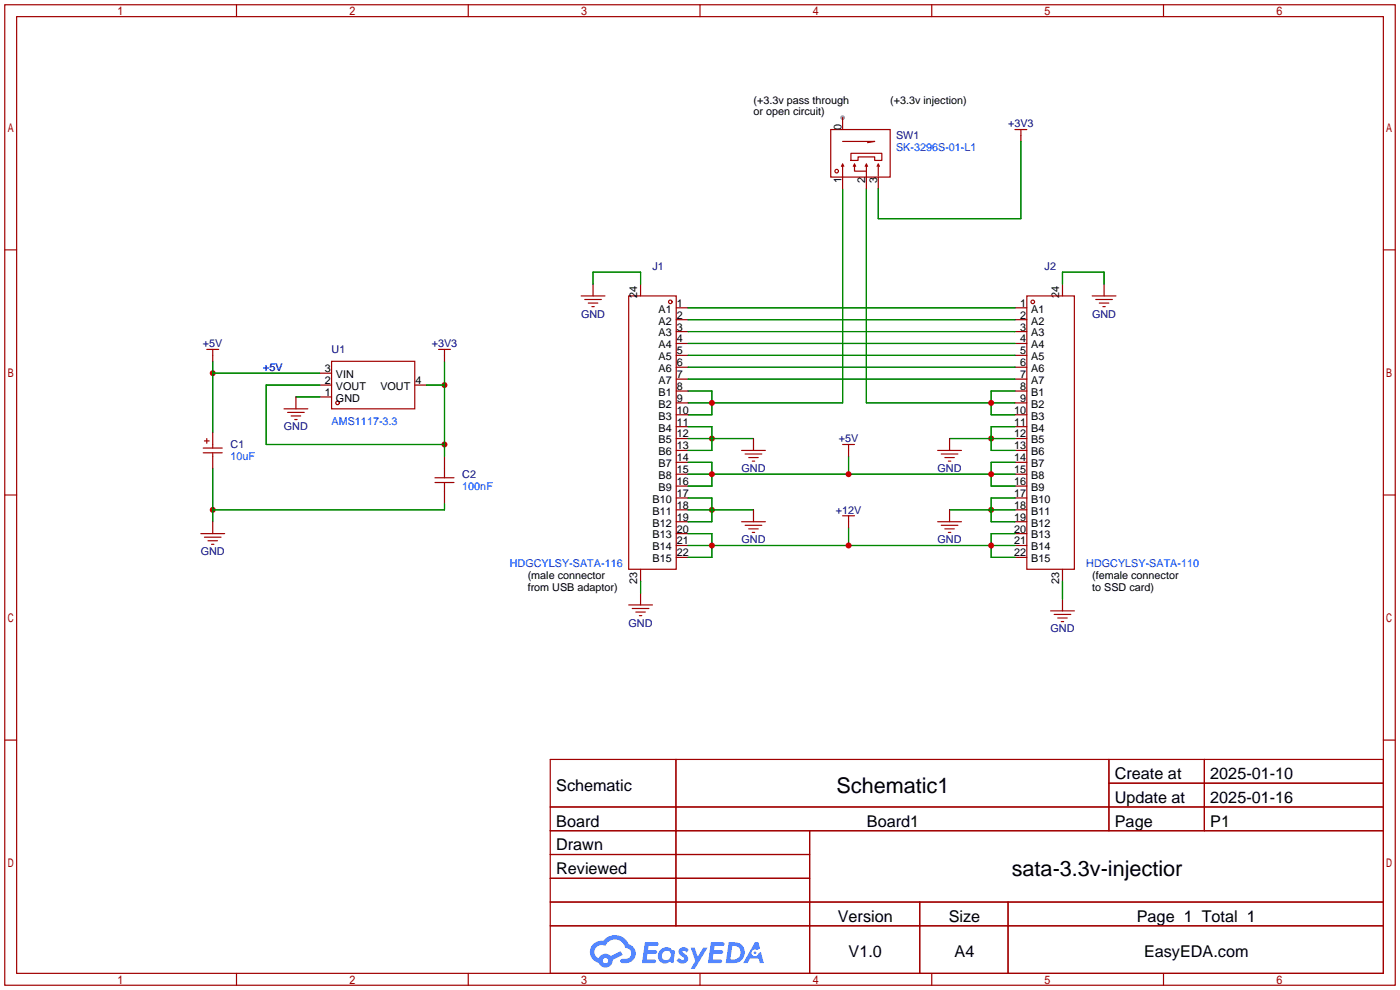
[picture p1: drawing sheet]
<svg xmlns="http://www.w3.org/2000/svg" width="299mm" height="212mm" viewBox="0 0 299 212" stroke-linecap="round" stroke-linejoin="round" font-family="sans-serif">
<circle cx="180.1" cy="25.1" r=".51" fill="#999"/>
<g fill="none" stroke="#a10000" stroke-width=".25">
<path d="M1 1h297.2v209.6h-297.2zM3.6 3.6h292.1v204.4h-292.1zM50.5 1v2.6M100.1 1v2.6M149.6 1v2.6M199.1 1v2.6M248.7 1v2.6M1 53.4h2.6M295.7 53.4h2.5M1 105.8h2.6M295.7 105.8h2.5M1 158.2h2.6"/>
<path d="M295.7 158.2h2.5M117.6 162.3h178.1v45.7h-178.1zM117.6 172.5h178.1M117.6 177.5h178.1M144.5 162.3v35.6M173 177.5v30.5M237 162.3v15.2M237 167.4h58.7M257.4 162.3v15.2M117.6 182.6h55.4M117.6 192.8h178.1M117.6 187.7h55.4"/>
<path d="M117.6 197.9h178.1M196.6 192.8v15.2M215.4 192.8v15.2M50.5 208v2.6M100.1 208v2.6M149.6 208v2.6M199.1 208v2.6M248.7 208v2.6"/>
</g>
<g fill="#5487ff">
<path d="M145.3 202.7a1.3 1.3 0 0 1 1.9 .3l-.4 .6a.54 .54 0 0 0-.9-.2l.1 .2a1.34 1.34 0 0 1 .9 1.8 1.47 1.47 0 0 1-2.3-.1l.5-.6 .8 .5a.31 .31 0 0 0 .4-.3 .31 .31 0 0 0-.3-.4 1.12 1.12 0 0 1-.7-1.8z"/>
<path d="M147.6 202.5h.9l.6 2 1.2-2h.9l-2.7 4.6h-.9l1-1.7z"/>
<path d="M137.8 201.4h1.7a1.31 1.31 0 0 1 1.2 .2 .4 .4 0 0 1-.3 .5l-1.8 .1-.1 .9h1.6a.4 .4 0 0 1 .4 .4 .4 .4 0 0 1-.5 .4h-1.6l-.2 1.2h1.4a.46 .46 0 0 1 .5 0 .46 .46 0 0 1 .1 .5l-.4 .2h-2.6z"/>
<path d="M151.9 201.4h1.7a1.32 1.32 0 0 1 1.2 .2 .39 .39 0 0 1-.3 .5l-1.8 .1-.1 .9h1.6a.4 .4 0 0 1 .4 .4 .4 .4 0 0 1-.4 .4h-1.7l-.2 1.2h1.4a.46 .46 0 0 1 .5 0 .46 .46 0 0 1 .1 .5l-.4 .2h-2.6z"/>
<path d="M161.3 201.4h.8l.3 1.3-.6 .4a.75 .75 0 0 0-1.1 .3 .75 .75 0 0 0 .5 1 .75 .75 0 0 0 .9-.7l.5-.2 .6 2.3h-.8l-.3-.9h-1.8l-.5 .9h-1z"/>
<path d="M155.7 201.4l-.6 4.4h1.5a2.27 2.27 0 0 0 2.6-2.2 2.27 2.27 0 0 0-2.7-2.2zM156.5 202.1a1.5 1.5 0 0 1 1.8 1.6 1.5 1.5 0 0 1-1.9 1.4h-.3z"/>
<path d="M141.2 203a1.6 1.6 0 0 0-.3 2.3 1.6 1.6 0 0 0 2.3 .2l.7 .3 .3-2.4-.1-.3-.5-.1a1.58 1.58 0 0 0-2.4 0zM141.8 203.5a.98 .98 0 0 1 1.6 .4 .98 .98 0 0 1-1.1 1.3 .94 .94 0 0 1-.9-.7 .94 .94 0 0 1 .4-1z"/>
<path d="M126.8 201.8a2.37 2.37 0 0 0 1.1 4 1.54 1.54 0 0 0 1.8 1 1.54 1.54 0 0 0 1.2-1.6l2.2-1.1-.5-.8-2 1a1.57 1.57 0 0 0-2.7 .5 1.5 1.5 0 0 1-.7-2.1 1.5 1.5 0 0 1 2.2-.5 2.23 2.23 0 0 1 2.3-1.4 2.23 2.23 0 0 1 2 1.8 1.16 1.16 0 0 1 1.2 1.1 1.16 1.16 0 0 1-1.1 1.2h-.7a.47 .47 0 0 0-.5 .4 .47 .47 0 0 0 .4 .5 2.17 2.17 0 0 0 2.5-.9 2.17 2.17 0 0 0-.3-2.7l-.8-.4a3.2 3.2 0 0 0-5.5-.7l-1.1 .1zM128.8 205.3a.6 .6 0 0 1 1.2 0 .6 .6 0 0 1-1.2 0z"/>
<circle cx="161.4" cy="203.6" r=".28"/>
</g>
<g fill="none" stroke="#008700" stroke-width=".25">
<path d="M180.1 40.4v45.7h-33M185.2 40.4v45.7h31.7M147.1 68.3h69.8M147.1 70.9h69.8M147.1 65.8h69.8M147.1 83.6h5v5h-5M147.1 98.8h5v5.1h-5M147.1 81h69.8M181.4 97.5v3.8M216.9 83.6h-5.1v5h5.1M216.9 98.8h-5.1v5.1h5.1M147.1 114h5v5.1h-5"/>
<path d="M147.1 116.6h69.8M147.1 101.3h69.8M181.4 112.8v3.8M216.9 114h-5.1v5.1h5.1"/>
</g>
<g fill="none" stroke="#870000" stroke-width=".25">
<path d="M136.9 60.7v2.5M144.5 78.5h2.6M144.5 75.9h2.6M144.5 73.4h2.6M144.5 70.9h2.6M144.5 68.3h2.6M144.5 65.8h2.6M216.9 78.5h2.6M216.9 75.9h2.6M216.9 73.4h2.6M216.9 70.9h2.6M216.9 68.3h2.6"/>
<path d="M216.9 65.8h2.6M227.1 60.7v2.5M144.5 98.8h2.6M144.5 96.3h2.6M144.5 93.7h2.6M144.5 91.2h2.6M144.5 88.6h2.6M144.5 86.1h2.6M144.5 83.6h2.6M144.5 81h2.6M216.9 98.8h2.6M216.9 96.3h2.6"/>
<path d="M216.9 93.7h2.6M216.9 91.2h2.6M216.9 88.6h2.6M216.9 86.1h2.6M216.9 83.6h2.6M216.9 81h2.6M144.5 119.1h2.6M144.5 116.6h2.6M144.5 114h2.6M144.5 111.5h2.6M144.5 109h2.6M144.5 106.4h2.6"/>
<path d="M144.5 103.9h2.6M144.5 101.3h2.6M216.9 119.1h2.6M216.9 116.6h2.6M216.9 114h2.6M216.9 111.5h2.6M216.9 109h2.6M216.9 106.4h2.6M216.9 103.9h2.6M216.9 101.3h2.6M136.9 121.7v2.5M227.1 121.7v2.5"/>
</g>
<g fill="none" stroke="#a10000" stroke-width=".25">
<path d="M134.4 63.2h10.1v58.5h-10.1zM219.5 63.2h10.1v58.5h-10.1z"/>
<circle cx="143.3" cy="64.5" r=".38"/>
<circle cx="220.7" cy="64.5" r=".38"/>
</g>
<g fill="#c00">
<circle cx="152.1" cy="86.1" r=".63"/>
<circle cx="211.8" cy="86.1" r=".63"/>
<circle cx="152.1" cy="116.6" r=".63"/>
<circle cx="181.4" cy="116.6" r=".63"/>
<circle cx="211.8" cy="116.6" r=".63"/>
<circle cx="152.1" cy="101.3" r=".63"/>
<circle cx="181.4" cy="101.3" r=".63"/>
<circle cx="211.8" cy="101.3" r=".63"/>
<circle cx="45.5" cy="79.8" r=".63"/>
<circle cx="45.5" cy="109" r=".63"/>
<circle cx="211.8" cy="93.7" r=".63"/>
<circle cx="152.1" cy="93.7" r=".63"/>
<circle cx="211.8" cy="109" r=".63"/>
<circle cx="152.1" cy="109" r=".63"/>
<circle cx="95" cy="95" r=".63"/>
<circle cx="95" cy="82.3" r=".63"/>
</g>
<g fill="none" stroke="#008700" stroke-width=".25">
<path d="M218.2 30.2v16.5h-30.5v-6.3M45.5 79.8h22.8M45.5 77.2v15.3M95 77.2v20.3M126.7 60.7v-2.5h10.2v2.5M147.1 65.8h69.8M147.1 73.4h69.8M147.1 75.9h69.8M147.1 78.5h69.8M227.1 60.7v-2.5h8.9v2.5M63.2 84.8h5.1M68.3 82.3h-11.4v12.7h38.1"/>
<path d="M91.2 82.3h3.8M147.1 91.2h5v5.1h-5M147.1 93.7h13.9M202.9 93.7h14M216.9 91.2h-5.1v5.1h5.1M45.5 100.1v11.4M95 107.7v1.3h-49.5M147.1 109h13.9M147.1 106.4h5v5.1h-5M202.9 109h14M216.9 106.4h-5.1v5.1h5.1M136.9 124.2v2.5"/>
<path d="M227.1 124.2v3.8"/>
</g>
<g fill="none" stroke="#a10000" stroke-width=".25">
<path d="M177.5 27.7h12.7v10.1h-12.7zM179.8 35.6l.3-.5 .2 .5M180.1 30.2h6.8l-1.5 .3M180.1 35.3v2.5M181.9 32.8h6.6v1.5h-1.6v-.8h-3.5v.8h-1.5zM182.4 35.6l.2-.5 .3 .5M182.6 35.3v1.3h2.6M184.9 35.6l.3-.5 .2 .5M185.2 35.3v2.5M187.5 35.6l.2-.5 .3 .5M187.7 35.3v2.3M216.9 27.7h2.6"/>
<path d="M218.2 27.7v1.3M44.2 74.7h2.5M45.5 74.7v1.2M70.9 77.2h17.7v10.2h-17.7zM93.7 74.7h2.6M95 74.7v1.2M124.2 63.2h5.1M125 64h3.5M125.7 64.8h2.1M126.5 65.5h.5M233.4 63.2h5.1M234.2 64h3.5"/>
<path d="M234.9 64.8h2.1M235.7 65.5h.5M43.4 95.8h4.1M43.4 96.8h4.1M43.7 94.2h1M44.2 93.7v1M45.5 95v.8M45.5 96.8v.7M60.7 87.4h5.1M61.5 88.1h3.5M62.2 88.9h2.1M63 89.7h.5"/>
<path d="M158.5 96.3h5.1M159.3 97h3.5M160 97.8h2.1M160.8 98.6h.5M180.1 95h2.5M181.4 95v1.3M200.4 96.3h5.1M201.2 97h3.5M201.9 97.8h2.1M202.7 98.6h.5M42.9 114h5.1M43.7 114.8h3.5"/>
<path d="M44.4 115.6h2.1M45.2 116.3h.5M93 103.1h4M93 102.1h4M95 100.1v2M95 103.1v2.1M158.5 111.5h5.1M159.3 112.3h3.5M160 113h2.1M160.8 113.8h.5M180.1 110.2h2.5M181.4 110.2v1.3"/>
<path d="M200.4 111.5h5.1M201.2 112.3h3.5M201.9 113h2.1M202.7 113.8h.5M134.4 129.3h5M135.1 130h3.6M135.9 130.8h2M136.7 131.6h.5M224.5 130.6h5.1M225.3 131.3h3.6M226.1 132.1h2M226.8 132.8h.5"/>
<circle cx="178.8" cy="36.6" r=".38"/>
<circle cx="72.1" cy="86.1" r=".38"/>
</g>
<g fill="none" stroke="#870000" stroke-width=".25">
<path d="M180.1 25.1v2.6M180.1 37.8v2.6M185.2 37.8v2.6M187.7 37.8v2.6M218.2 29v1.2M45.5 75.9v1.3M68.3 79.8h2.6M95 75.9v1.3M126.7 60.7v2.5M236 60.7v2.5M45.5 92.5v2.5M45.5 97.5v2.6"/>
<path d="M63.2 84.8v2.6M68.3 84.8h2.6M68.3 82.3h2.6M88.6 82.3h2.6M95 97.5v2.6M161 93.7v2.6M181.4 96.3v1.2M202.9 93.7v2.6M45.5 111.5v2.5M95 105.2v2.5M161 109v2.5M181.4 111.5v1.3"/>
<path d="M202.9 109v2.5M136.9 126.7v2.6M227.1 128v2.6"/>
</g>
<g font-size="4.6">
<text x="178.8" y="169.4">Schematic1</text>
<text x="216.3" y="187.2">sata-3.3v-injectior</text>
</g>
<g font-size="3.5">
<text x="238.3" y="166.5">Create at</text>
<text x="258.7" y="166.5">2025-01-10</text>
<text x="118.9" y="169.1">Schematic</text>
<text x="238.3" y="171.6">Update at</text>
<text x="258.7" y="171.6">2025-01-16</text>
<text x="118.9" y="176.7">Board</text>
<text x="185.3" y="176.7">Board1</text>
<text x="238.3" y="176.7">Page</text>
<text x="258.7" y="176.7">P1</text>
<text x="118.9" y="181.8">Drawn</text>
<text x="118.9" y="186.8">Reviewed</text>
<text x="179.1" y="197">Version</text>
<text x="202.8" y="197">Size</text>
<text x="243" y="197">Page 1 Total 1</text>
<text x="181.4" y="204.6">V1.0</text>
<text x="204" y="204.6">A4</text>
<text x="244.5" y="204.6">EasyEDA.com</text>
</g>
<g font-size="2.3">
<text x="161" y="22.1">(+3.3v pass through</text>
<text x="190.2" y="22.1">(+3.3v injection)</text>
<text x="161" y="24.7">or open circuit)</text>
<text x="179.9" y="27.7" transform="rotate(-90 179.9 27.7)">0</text>
<text x="179.9" y="39.1" transform="rotate(-90 179.9 39.1)">1</text>
<text x="184.9" y="39.1" transform="rotate(-90 184.9 39.1)">2</text>
<text x="187.5" y="39.1" transform="rotate(-90 187.5 39.1)">3</text>
<text x="136.2" y="63.7" transform="rotate(-90 136.2 63.7)">24</text>
<text x="144.7" y="65.6">1</text>
<text x="218" y="65.6">1</text>
<text x="226.4" y="63.7" transform="rotate(-90 226.4 63.7)">24</text>
<text x="140.8" y="66.8">A1</text>
<text x="140.8" y="69.4">A2</text>
<text x="140.8" y="71.9">A3</text>
<text x="144.7" y="68.1">2</text>
<text x="144.7" y="70.6">3</text>
<text x="218" y="70.6">3</text>
<text x="218" y="68.1">2</text>
<text x="220.4" y="71.9">A3</text>
<text x="220.4" y="69.4">A2</text>
<text x="220.4" y="66.8">A1</text>
<text x="140.8" y="74.4">A4</text>
<text x="140.8" y="77">A5</text>
<text x="144.7" y="73.2">4</text>
<text x="144.7" y="75.7">5</text>
<text x="218" y="75.7">5</text>
<text x="218" y="73.2">4</text>
<text x="220.4" y="77">A5</text>
<text x="220.4" y="74.4">A4</text>
<text x="69.5" y="82.1">2</text>
<text x="69.5" y="79.5">3</text>
<text x="71.8" y="83.3">VOUT</text>
<text x="71.8" y="80.8">VIN</text>
<text x="81.3" y="83.3">VOUT</text>
<text x="88.8" y="82.1">4</text>
<text x="140.8" y="79.5">A6</text>
<text x="140.8" y="82.1">A7</text>
<text x="144.7" y="78.3">6</text>
<text x="144.7" y="80.8">7</text>
<text x="144.7" y="83.3">8</text>
<text x="218" y="83.3">8</text>
<text x="218" y="80.8">7</text>
<text x="218" y="78.3">6</text>
<text x="220.4" y="82.1">A7</text>
<text x="220.4" y="79.5">A6</text>
<text x="69.5" y="84.6">1</text>
<text x="71.8" y="85.9">GND</text>
<text x="140.8" y="84.6">B1</text>
<text x="140.8" y="87.1">B2</text>
<text x="140.8" y="89.7">B3</text>
<text x="144.7" y="85.9">9</text>
<text x="144.7" y="88.4">10</text>
<text x="216.8" y="88.4">10</text>
<text x="218" y="85.9">9</text>
<text x="220.4" y="89.7">B3</text>
<text x="220.4" y="87.1">B2</text>
<text x="220.4" y="84.6">B1</text>
<text x="140.8" y="92.2">B4</text>
<text x="140.8" y="94.8">B5</text>
<text x="144.7" y="91">11</text>
<text x="144.7" y="93.5">12</text>
<text x="216.8" y="93.5">12</text>
<text x="216.8" y="91">11</text>
<text x="220.4" y="94.8">B5</text>
<text x="220.4" y="92.2">B4</text>
<text x="140.8" y="97.3">B6</text>
<text x="140.8" y="99.8">B7</text>
<text x="144.7" y="96">13</text>
<text x="144.7" y="98.6">14</text>
<text x="144.7" y="101.1">15</text>
<text x="216.8" y="101.1">15</text>
<text x="216.8" y="98.6">14</text>
<text x="216.8" y="96">13</text>
<text x="220.4" y="99.8">B7</text>
<text x="220.4" y="97.3">B6</text>
<text x="139.5" y="107.5">B10</text>
<text x="140.8" y="102.4">B8</text>
<text x="140.8" y="104.9">B9</text>
<text x="144.7" y="103.7">16</text>
<text x="144.7" y="106.2">17</text>
<text x="216.8" y="106.2">17</text>
<text x="216.8" y="103.7">16</text>
<text x="220.4" y="107.5">B10</text>
<text x="220.4" y="104.9">B9</text>
<text x="220.4" y="102.4">B8</text>
<text x="139.5" y="110">B11</text>
<text x="139.5" y="112.5">B12</text>
<text x="144.7" y="108.7">18</text>
<text x="144.7" y="111.3">19</text>
<text x="144.7" y="113.8">20</text>
<text x="216.8" y="113.8">20</text>
<text x="216.8" y="111.3">19</text>
<text x="216.8" y="108.7">18</text>
<text x="220.4" y="112.5">B12</text>
<text x="220.4" y="110">B11</text>
<text x="139.5" y="115.1">B13</text>
<text x="139.5" y="117.6">B14</text>
<text x="144.7" y="116.4">21</text>
<text x="144.7" y="118.9">22</text>
<text x="216.8" y="118.9">22</text>
<text x="216.8" y="116.4">21</text>
<text x="220.4" y="117.6">B14</text>
<text x="220.4" y="115.1">B13</text>
<text x="112.8" y="123.7">(male connector</text>
<text x="136.2" y="124.7" transform="rotate(-90 136.2 124.7)">23</text>
<text x="139.5" y="120.2">B15</text>
<text x="220.4" y="120.2">B15</text>
<text x="226.4" y="124.7" transform="rotate(-90 226.4 124.7)">23</text>
<text x="233.4" y="123.7">(female connector</text>
<text x="112.8" y="126.3">from USB adaptor)</text>
<text x="233.4" y="126.3">to SSD card)</text>
</g>
<g font-size="2.3" fill="#000080">
<text x="191.5" y="29.8">SW1</text>
<text x="215.5" y="27.2">+3V3</text>
<text x="139.4" y="57.7">J1</text>
<text x="223.3" y="57.7">J2</text>
<text x="124.2" y="67.9">GND</text>
<text x="233.4" y="67.9">GND</text>
<text x="43.4" y="74.2">+5V</text>
<text x="70.9" y="75.5">U1</text>
<text x="92.3" y="74.2">+3V3</text>
<text x="49.3" y="95.8">C1</text>
<text x="60.7" y="92">GND</text>
<text x="179.3" y="94.5">+5V</text>
<text x="158.5" y="100.9">GND</text>
<text x="200.4" y="100.9">GND</text>
<text x="98.8" y="102.2">C2</text>
<text x="178.6" y="109.8">+12V</text>
<text x="42.9" y="118.7">GND</text>
<text x="158.5" y="116.1">GND</text>
<text x="200.4" y="116.1">GND</text>
<text x="134.3" y="133.9">GND</text>
<text x="224.5" y="135.2">GND</text>
</g>
<g font-size="2.3" fill="#00f">
<text x="191.5" y="32.3">SK-3296S-01-L1</text>
<text x="56.3" y="79.3">+5V</text>
<text x="70.9" y="90.7">AMS1117-3.3</text>
<text x="49.3" y="98.3">10uF</text>
<text x="98.8" y="104.7">100nF</text>
<text x="109" y="121.2">HDGCYLSY-SATA-116</text>
<text x="232.2" y="121.2">HDGCYLSY-SATA-110</text>
</g>
</svg>
